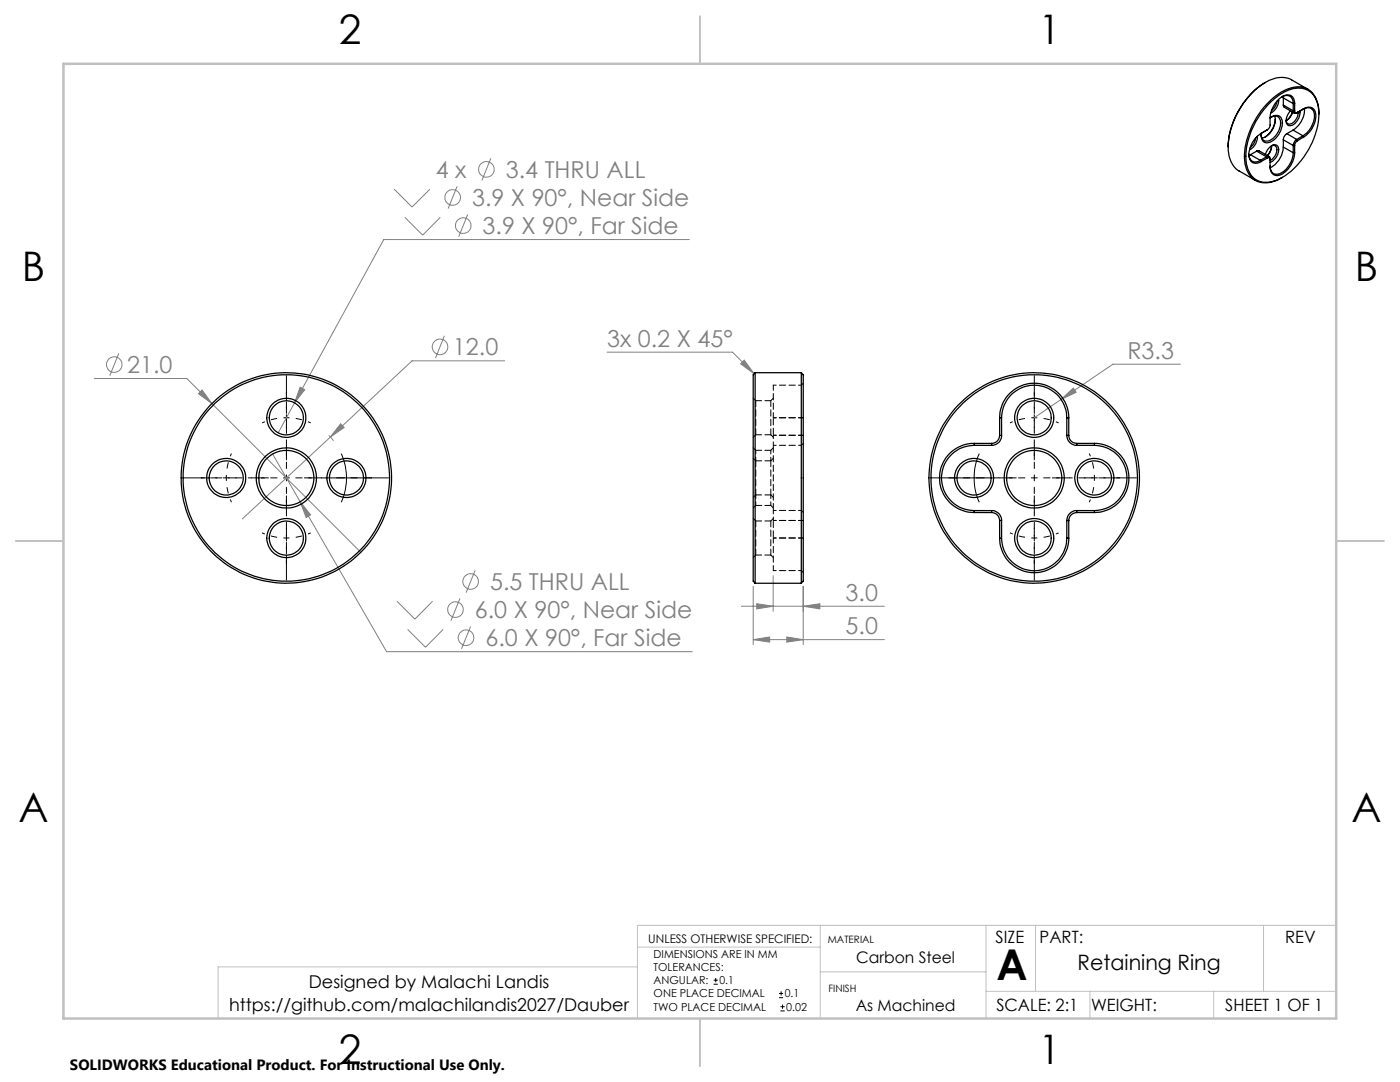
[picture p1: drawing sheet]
<svg xmlns="http://www.w3.org/2000/svg" width="279mm" height="216mm" viewBox="0 0 279 216" stroke-linecap="round" stroke-linejoin="round" font-family="sans-serif">
<g fill="none" stroke="#808080" stroke-width=".2">
<path d="M78.7 37.7l3.5 3.6 3.6-3.6M91.2 37.2l-1.8 4.4M98 31.6l-1.8 4.4M80.8 43.4l3.5 3.5 3.6-3.5M93.3 42.8l-1.8 4.4M137.6 47.8h-61l-17.8 32.6M18.8 75.5h18.5l5 5M23.7 70.5l-1.8 4.5M40.3 77.8l2 2.7-2.7-1.9zM59.9 77.3l.9 .5-2 2.6zM88.7 67l-1.8 4.4M100.7 72h-18.5l-33.8 31.5"/>
<path d="M121.1 70.3h25.1l4.3 4.3M148.5 71.9l2 2.7-2.7-2zM211.8 79.7l2.4-2.3 .6 .9zM211.8 79.7l-5.4 3.7M235.6 72.7h-13.5l-10.3 7M42.3 80.5l29.7 29.7M54.4 90.6l22.8 39.4h60.9M58.8 80.4l-3.3 6M65.6 86.9l1 1M68 84.6l.7 .7-2.8 1.9zM59.9 100.1l2.1 2.6-.9 .6zM79.2 120l3.6 3.5 3.5-3.5"/>
<path d="M91.8 119.4l-1.8 4.5M94.8 113.8l-1.8 4.5M150.3 117v11.6M154.3 114.9v7.1M160.3 117v11.6M81.4 125.6l3.5 3.6 3.5-3.6M93.9 125l-1.8 4.5M148 121h28.5M150.3 127.6l3.3-.5v1zM150.3 127.6h26.2M151 120.5l3.3 .5-3.3 .5zM157 127.1l3.3 .5-3.3 .5z"/>
<path d="M160.3 121l3.3-.5v1z"/>
<circle cx="90.3" cy="39.4" r="1.55"/>
<circle cx="97.1" cy="33.8" r="1.55"/>
<circle cx="92.5" cy="45" r="1.55"/>
<circle cx="22.8" cy="72.8" r="1.56"/>
<circle cx="87.8" cy="69.2" r="1.55"/>
<circle cx="93.9" cy="116" r="1.55"/>
<circle cx="90.9" cy="121.6" r="1.55"/>
<circle cx="93" cy="127.2" r="1.55"/>
</g>
<g fill="none" stroke="#000" stroke-width=".2">
<path d="M64.1 95.4h10.1M68.1 90.5a12 12 0 0 1 0 9.7M189.4 95.4h10M195.4 90.5a12 12 0 0 0 0 9.7M142.4 196.4h.9M142.4 195.6h.9M142.8 195.2v.8M155.5 199.1h.8M155.5 198.2h.8M155.9 197.8v.8M155.8 201.7h.8M155.8 200.9h.8"/>
<path d="M156.2 200.4v.9"/>
</g>
<path d="M45.2 95.4a12 12 0 0 0 1 4.8M45.2 95.4a12 12 0 0 1 1-4.9M57.2 83.4a12 12 0 0 0-4.9 1M57.2 83.4a12 12 0 0 1 4.8 1M206.4 83.4a12 12 0 0 0-4.8 1M206.4 83.4a12 12 0 0 1 4.9 1M218.4 95.4a12 12 0 0 0-1-4.9M218.4 95.4a12 12 0 0 1-1 4.8M57.2 107.4a12 12 0 0 0 4.8-1.1M57.2 107.4a12 12 0 0 1-4.9-1.1M206.4 107.4a12 12 0 0 0 4.9-1.1M206.4 107.4a12 12 0 0 1-4.8-1.1" fill="none" stroke="#000" stroke-width=".2" stroke-dasharray="15.2 1.3 1.3 1.3" stroke-dashoffset="14.6" stroke-linecap="butt"/>
<g fill="none" stroke="#000" stroke-width=".2" stroke-dasharray="15.2 1.3 1.3 1.3">
<path d="M57.2 78.4v-3.4M206.4 78.4v-3.4M40.2 95.4h-3.4M50.2 95.4h3.4M57.2 88.4v3.4M64.2 95.4h-3.4M74.2 95.4h3.4M189.4 95.4h-3.4M199.4 95.4h3.4M206.4 88.4v3.4M213.4 95.4h-3.4M223.4 95.4h3.4"/>
<path d="M57.2 112.4v3.4M57.2 102.4v-3.4M206.4 112.4v3.4M206.4 102.4v-3.4"/>
</g>
<g fill="none" stroke="#000" stroke-width=".2" stroke-dasharray="15.2 1.3 1.3 1.3" stroke-dashoffset="14.6">
<path d="M45.2 95.4h-5M45.2 95.4h5M57.2 95.4v-5M57.2 95.4h-5M57.2 95.4v5M57.2 95.4h5M57.2 83.4v-5M57.2 83.4v5M206.4 95.4v-5M206.4 95.4h-5M206.4 95.4v5M206.4 95.4h5"/>
<path d="M206.4 83.4v-5M206.4 83.4v5M218.4 95.4h5M218.4 95.4h-5M57.2 107.4v5M57.2 107.4v-5M206.4 107.4v5M206.4 107.4v-5"/>
</g>
<path d="M47.2 95.4h-7M57.2 85.4v-7M67.2 95.4h7M196.4 95.4h-7M206.4 85.4v-7M216.4 95.4h7M57.2 105.4v7M206.4 105.4v7" fill="none" stroke="#000" stroke-width=".2" stroke-dasharray="15.2 1.3 1.3 1.3" stroke-dashoffset="13.6"/>
<path d="M127.2 189h36.5M127.2 192.9h-83.7v10.3M163.7 184.6v18.6M163.7 193.9h33.1M196.8 184.6v18.6M196.8 197.8h69.9M206.7 184.6v13.2M217.5 197.8v5.4M242.2 197.8v5.4M252.2 184.6v13.2M266.7 184.6h-139.5v18.6" fill="none" stroke="#c0c0c0" stroke-width=".2"/>
<path d="M139.7 3.2v9.5M3.1 107.9h9.6M266.7 107.9h9.5M139.7 203.2v9.6" fill="none" stroke="#c0c0c0" stroke-width=".25"/>
<path d="M12.7 12.7h254v190.5h-254z" fill="none" stroke="#c0c0c0" stroke-width=".5"/>
<path d="M40.3 77.8l-.7 .8 2.7 1.9zM68 84.6l-2.1 2.6 2.8-1.9zM59.9 77.3l-1.1 3.1 2-2.6zM59.9 100.1l1.2 3.2 .9-.6zM157 127.1l3.3 .5-3.3 .5zM150.3 127.6l3.3-.5v1zM151 120.5l3.3 .5-3.3 .5zM160.3 121l3.3-.5v1zM148.5 71.9l2 2.7-2.7-2zM211.8 79.7l3-1.4-.6-.9z" fill="#808080"/>
<g fill="none" stroke="#000" stroke-width=".25">
<path d="M252.5 16.4a16.1 16.1 0 0 0-7.4 12.9M255.2 19.9a2.87 2.87 0 0 1-1.6 2.6M255.9 19.3a1.39 1.39 0 0 1 1.6-.1 1.39 1.39 0 0 1 .6 1.5M256.1 19.2v.3M256.1 19.5v1.5M256.1 19.5l2 1.2M261 17.8l-3.2-1.9a5.5 5.5 0 0 0-5.8 .9 16.1 16.1 0 0 0-6.9 13.4 4.9 4.9 0 0 0 2.2 3.9l3.2 1.9M249.2 30.8a1.38 1.38 0 0 0 .8 1.4 1.38 1.38 0 0 0 1.5-.2M249.6 30.9l-.3 .1M249.6 30.9l1.9 1.1M250.6 27.6l-.3 1-.8 .8M250.8 30.2l.4-.1 2.1 1.2"/>
<path d="M250.8 30.2l-1.2 .7M250.8 30.2l2 1.1M250.9 27.2a2.88 2.88 0 0 1-1.5 2.7M251.5 32l.2 .2M251.7 26.6a4.9 4.9 0 0 0-2.3 5.2 1.48 1.48 0 0 0 2.3 .4M252.5 30.8a2.38 2.38 0 0 1 2.1-1.9 1.61 1.61 0 0 1 .1 2.4l-.7 .8-.5 .3M252.8 31.3l-1.3 .7M252.8 31.3l.1 .2M252.9 31.5a.33 .33 0 0 1 .4 0 .33 .33 0 0 1 .2 .4M252.9 25.9l-1.2 .7M252.9 31.5l-1.2 .7M253.4 20.6a8.1 8.1 0 0 1 6.5-3 4.3 4.3 0 0 1 3.3 4.4 15.6 15.6 0 0 1-7.9 13.7 4.3 4.3 0 0 1-5.6-.8 8.8 8.8 0 0 1-.3-7.8 17 17 0 0 1 4-6.5z"/>
<path d="M253.5 23.5a1.36 1.36 0 0 1 1.4-.5 1.36 1.36 0 0 1 1 1.1 4.2 4.2 0 0 1-3 4.4 1.44 1.44 0 0 1-1.2-1.9M253.7 23.4a1.21 1.21 0 0 1 1.4 0 1.21 1.21 0 0 1 .5 1.3 3.7 3.7 0 0 1-2.8 3.5 1.1 1.1 0 0 1-1.1-1.3M253.7 29.1a.79 .79 0 0 1 1 .2 .79 .79 0 0 1 .1 .9l-.3 .8-.6 .8-.4 .2M253.8 29.1l-.3 1.2-.6 .7M253.8 29.1l-.4 1.2-.5 .7M254.4 23.1a3.8 3.8 0 0 1-2.6 4.5M254.5 23.8a4.8 4.8 0 0 1-2 3.5M254.8 20.2l-.3 1-.7 .9M256.1 21l.1 .4 2.1 1.2M256.1 29.4a4.9 4.9 0 0 1-2.6 4.1M256.1 27.9v1.5M256.1 21l2 1.1"/>
<path d="M256.1 29.4l2 1.1M256.1 27.9l2 1.1M256.8 26.7l-.6 .6-.1 .6M256.8 26.7l2 1.1M257.5 22.1a2.35 2.35 0 0 0-.5 2.8 1.53 1.53 0 0 0 2-.9l.3-.8 .1-1M257.9 22.3l-.5 1.2-.7 .6 .8-.7 .5-1M258.1 26l-1.3 .7M258.1 26l1.9 1.1M258.1 22.1a.42 .42 0 0 0 .2 .5 .42 .42 0 0 0 .5-.1M258.1 30.5a4.6 4.6 0 0 1-3.3 4.3 1.42 1.42 0 0 1-1.3-1.7M258.1 20.7h.3M258.1 22.1h.3"/>
<path d="M258.1 20.7v1.4M258.1 29v1.5M258.1 30.5h.3M258.1 29h.3M258.4 22.1a.35 .35 0 0 0 .2 .4 .35 .35 0 0 0 .3-.1l-.1 .1M258.4 20.7a1.52 1.52 0 0 0-.9-1.7 1.52 1.52 0 0 0-1.8 .4 5.6 5.6 0 0 0-2.2 4.1v1.7l-.6 .7M258.4 30.5a5.1 5.1 0 0 1-3.2 4.5 1.45 1.45 0 0 1-1.7-1.7v-1.6a.43 .43 0 0 0-.2-.5 .43 .43 0 0 0-.5 .1M258.4 20.7v1.4M258.4 29v1.5M258.8 27.8l-.4 .4-.3 .8M258.8 27.8l.1 .3M258.9 28.1l-.4 .4-.1 .5"/>
<path d="M259.1 22.4a2.4 2.4 0 0 1-1.8 2.4 .68 .68 0 0 1-.6-.8M260 27.1l.2 .2M260 27.1l-1.2 .7M260.2 21.7a1.48 1.48 0 0 1 1.7-.1 1.48 1.48 0 0 1 .7 1.5 5.3 5.3 0 0 1-2.4 4.2M260.2 21.7l-.2 .1a1.42 1.42 0 0 1 1.7-.1 1.42 1.42 0 0 1 .6 1.5 5.1 5.1 0 0 1-2.3 3.9M260.2 27.3l-1.3 .8M260.2 21.7l-1.4 .8M260.3 21.7a5 5 0 0 1-2.2 4.3M263.2 22.8a4.9 4.9 0 0 0-2.9-5.3 7.1 7.1 0 0 0-6.2 2 16.3 16.3 0 0 0-5.7 12.4 4.3 4.3 0 0 0 3.8 4.6 6.7 6.7 0 0 0 3.7-1.1M150.7 74.4v42M150.7 74.4l-.4 .4v41.2l.4 .4M150.7 74.4h9.2"/>
<path d="M159.9 74.4v42M159.9 74.4l.4 .4v41.2l-.4 .4M194.4 88.5a6.9 6.9 0 0 0-6.9 6.9 6.9 6.9 0 0 0 6.9 6.9M194.4 88.9a6.5 6.5 0 0 0-6.5 6.5 6.5 6.5 0 0 0 6.5 6.5M194.4 88.5h3.5M194.4 88.9h3.5M194.4 88.5v.4M197.9 88.5v.4M199.5 83.4a6.9 6.9 0 0 1 6.9-6.9 6.9 6.9 0 0 1 6.9 6.9M199.5 86.9a1.62 1.62 0 0 1-1.6 1.6M199.5 86.9h.4M199.5 83.4v3.5"/>
<path d="M199.5 83.4h.4M199.9 86.9a1.93 1.93 0 0 1-2 2M199.9 83.4a6.5 6.5 0 0 1 6.5-6.5 6.5 6.5 0 0 1 6.5 6.5M199.9 83.4v3.5M212.9 86.9a1.99 1.99 0 0 0 2 2M212.9 86.9h.4M212.9 83.4h.4M212.9 83.4v3.5M213.3 86.9a1.61 1.61 0 0 0 1.6 1.6M213.3 83.4v3.5M214.9 88.5v.4M214.9 88.5h3.5"/>
<path d="M214.9 88.9h3.5M218.4 88.5a6.9 6.9 0 0 1 6.9 6.9 6.9 6.9 0 0 1-6.9 6.9M218.4 88.9a6.5 6.5 0 0 1 6.5 6.5 6.5 6.5 0 0 1-6.5 6.5M218.4 88.5v.4M150.7 116.4h9.2M194.4 102.3h3.5M194.4 101.9h3.5M194.4 101.9v.4M197.9 102.3a1.62 1.62 0 0 1 1.6 1.6M197.9 101.9a1.93 1.93 0 0 1 2 2M197.9 101.9v.4M199.5 107.4a6.9 6.9 0 0 0 6.9 6.9 6.9 6.9 0 0 0 6.9-6.9"/>
<path d="M199.5 103.9h.4M199.5 103.9v3.5M199.5 107.4h.4M199.9 107.4a6.5 6.5 0 0 0 6.5 6.5 6.5 6.5 0 0 0 6.5-6.5M199.9 103.9v3.5M212.9 103.9h.4M212.9 107.4h.4M212.9 103.9v3.5M213.3 103.9v3.5M214.9 102.3a1.61 1.61 0 0 0-1.6 1.6M214.9 101.9a1.99 1.99 0 0 0-2 2M214.9 102.3h3.5"/>
<path d="M214.9 101.9v.4M214.9 101.9h3.5M218.4 101.9v.4"/>
<circle cx="45.1" cy="95.4" r="3.9"/>
<circle cx="45.1" cy="95.4" r="3.4"/>
<circle cx="57.1" cy="83.4" r="3.4"/>
<circle cx="57.1" cy="83.4" r="3.9"/>
<circle cx="57.1" cy="95.4" r="5.5"/>
<circle cx="57.1" cy="95.4" r="21"/>
<circle cx="57.2" cy="95.4" r="20.6"/>
<circle cx="57.2" cy="95.4" r="6"/>
<circle cx="69.1" cy="95.4" r="3.9"/>
<circle cx="69.2" cy="95.4" r="3.4"/>
<circle cx="194.4" cy="95.4" r="3.4"/>
<circle cx="194.4" cy="95.4" r="3.9"/>
<circle cx="206.4" cy="95.4" r="21"/>
<circle cx="206.4" cy="83.4" r="3.4"/>
<circle cx="206.4" cy="83.4" r="3.9"/>
<circle cx="206.4" cy="95.4" r="6"/>
<circle cx="206.4" cy="95.4" r="20.6"/>
<circle cx="206.4" cy="95.4" r="5.5"/>
<circle cx="218.4" cy="95.4" r="3.9"/>
<circle cx="218.4" cy="95.4" r="3.4"/>
<circle cx="57.1" cy="107.4" r="3.4"/>
<circle cx="57.1" cy="107.4" r="3.9"/>
<circle cx="206.4" cy="107.4" r="3.4"/>
<circle cx="206.4" cy="107.4" r="3.9"/>
</g>
<path d="M160.3 76.5l-.4 .4M159.9 88.9l.4-.4M159.9 86.9h.4M160.3 83.4h-.4M160.3 86.9h-.4M159.9 101.9l.4 .4M159.9 103.9h.4M159.9 107.4h.4M159.9 113.9l.4 .4M160.3 103.9h-.4" fill="none" stroke="#000" stroke-width=".2" stroke-dasharray="1.3 .6"/>
<path d="M154.3 88.9v13" fill="none" stroke="#000" stroke-width=".2" stroke-dasharray="1.3 .6" stroke-dashoffset="-.1"/>
<path d="M159.9 76.9h-5.6M154.3 88.9h5.6M154.3 83.4h5.6M154.3 86.9h5.6M159.9 86.9h-5.6M154.3 101.9h5.6M154.3 103.9h5.6M154.3 107.4h5.6M154.3 113.9h5.6M159.9 103.9h-5.6" fill="none" stroke="#000" stroke-width=".2" stroke-dasharray="1.3 .6" stroke-dashoffset=".7"/>
<g fill="none" stroke="#000" stroke-width=".2" stroke-dasharray="1.3 .6" stroke-dashoffset=".1">
<path d="M150.8 80v6.8M153.8 80v6.8M153.8 80h-3M150.8 92v6.8M150.8 98.8h3M150.8 86.8h3M153.8 92v6.8M153.8 92h-3M153.8 89.9h-3M150.8 104v6.8M150.8 100.9h3M150.8 110.8h3"/>
<path d="M153.8 104v6.8M153.8 104h-3"/>
</g>
<path d="M154.3 86.9v2M154.3 101.9v2" fill="none" stroke="#000" stroke-width=".2" stroke-dasharray="1.3 .6" stroke-dashoffset=".6"/>
<path d="M154.3 83.4v3.5M154.3 103.9v3.5" fill="none" stroke="#000" stroke-width=".2" stroke-dasharray="1.3 .6" stroke-dashoffset="-.2"/>
<path d="M154.3 76.9v6.5M154.3 107.4v6.5" fill="none" stroke="#000" stroke-width=".2" stroke-dasharray="1.3 .6" stroke-dashoffset=".2"/>
<path d="M150.8 89.9v2.1M150.8 98.8v2.1M153.8 89.9v2.1M153.8 98.8v2.1" fill="none" stroke="#000" stroke-width=".2" stroke-dasharray="1.3 .6" stroke-dashoffset=".5"/>
<g fill="none" stroke="#000" stroke-width=".2" stroke-dasharray="1.3 .6" stroke-dashoffset=".4">
<path d="M150.8 80l-.5-.5M154.3 79.5l-.5 .5M150.3 99.3l.5-.5M150.3 87.3l.5-.5M150.8 92l-.5-.5M150.8 89.9l-.5-.5M153.8 98.8l.5 .5M153.8 86.8l.5 .5M154.3 91.5l-.5 .5M154.3 89.4l-.5 .5M150.3 101.4l.5-.5M150.3 111.3l.5-.5"/>
<path d="M150.8 104l-.5-.5M153.8 100.9l.5 .5M153.8 110.8l.5 .5M154.3 103.5l-.5 .5"/>
</g>
<text font-size="8.5" x="198.9" y="195.5">A</text>
<g font-size="8.1">
<text x="67.6" y="8.9">2</text>
<text x="207.3" y="8.9">1</text>
<text x="4.4" y="56.2">B</text>
<text x="270.4" y="56.2">B</text>
<text x="3.7" y="164.1">A</text>
<text x="269.7" y="164.1">A</text>
<text x="67.6" y="212.4">2</text>
<text x="207.3" y="212.4">1</text>
</g>
<g font-size="4.7" fill="#808080">
<text x="87" y="35.5">4 x</text>
<text x="100.9" y="35.5">3.4 THRU ALL</text>
<text x="94.2" y="41.1">3.9 X 90°, Near Side</text>
<text x="96.3" y="46.7">3.9 X 90°, Far Side</text>
<text x="90.4" y="70.9">12.0</text>
<text x="121.2" y="69.2">3x 0.2 X 45°</text>
<text x="225" y="71.6">R3.3</text>
<text x="25.4" y="74.4">21.0</text>
<text x="97.8" y="117.7">5.5 THRU ALL</text>
<text x="168.8" y="119.9">3.0</text>
<text x="94.8" y="123.3">6.0 X 90°, Near Side</text>
<text x="96.9" y="128.9">6.0 X 90°, Far Side</text>
<text x="168.8" y="126.6">5.0</text>
</g>
<text font-size="4.2" x="215.1" y="193.5">Retaining Ring</text>
<g font-size="3.5">
<text x="61.6" y="197.1">Designed by Malachi Landis</text>
<text x="45.7" y="201.7">https://github.com/malachilandis2027/Dauber</text>
</g>
<g font-size="3.4">
<text x="198.7" y="188.1">SIZE</text>
<text x="207.5" y="188.1">PART:</text>
<text x="256.5" y="188.2">REV</text>
<text x="198.8" y="201.7">SCALE: 2:1</text>
<text x="217.7" y="201.8">WEIGHT:</text>
<text x="244.5" y="201.7">SHEET 1 OF 1</text>
</g>
<g font-size="3.2">
<text x="170.9" y="192.2">Carbon Steel</text>
<text x="170.8" y="201.7">As Machined</text>
</g>
<text font-size="3" x="14" y="213.5">SOLIDWORKS Educational Product. For Instructional Use Only.</text>
<text font-size="2.4" x="129.4" y="188.1">UNLESS OTHERWISE SPECIFIED:</text>
<g font-size="2.2">
<text x="130.4" y="191.1">DIMENSIONS ARE IN MM</text>
<text x="130.4" y="193.7">TOLERANCES:</text>
<text x="130.4" y="196.4">ANGULAR:</text>
<text x="143.6" y="196.4">0.1</text>
<text x="130.4" y="199">ONE PLACE DECIMAL</text>
<text x="130.4" y="201.7">TWO PLACE DECIMAL</text>
<text x="156.6" y="199">0.1</text>
<text x="156.9" y="201.7">0.02</text>
</g>
<g font-size="2">
<text x="165.2" y="188.1">MATERIAL</text>
<text x="165.4" y="197.9">FINISH</text>
</g>
</svg>
